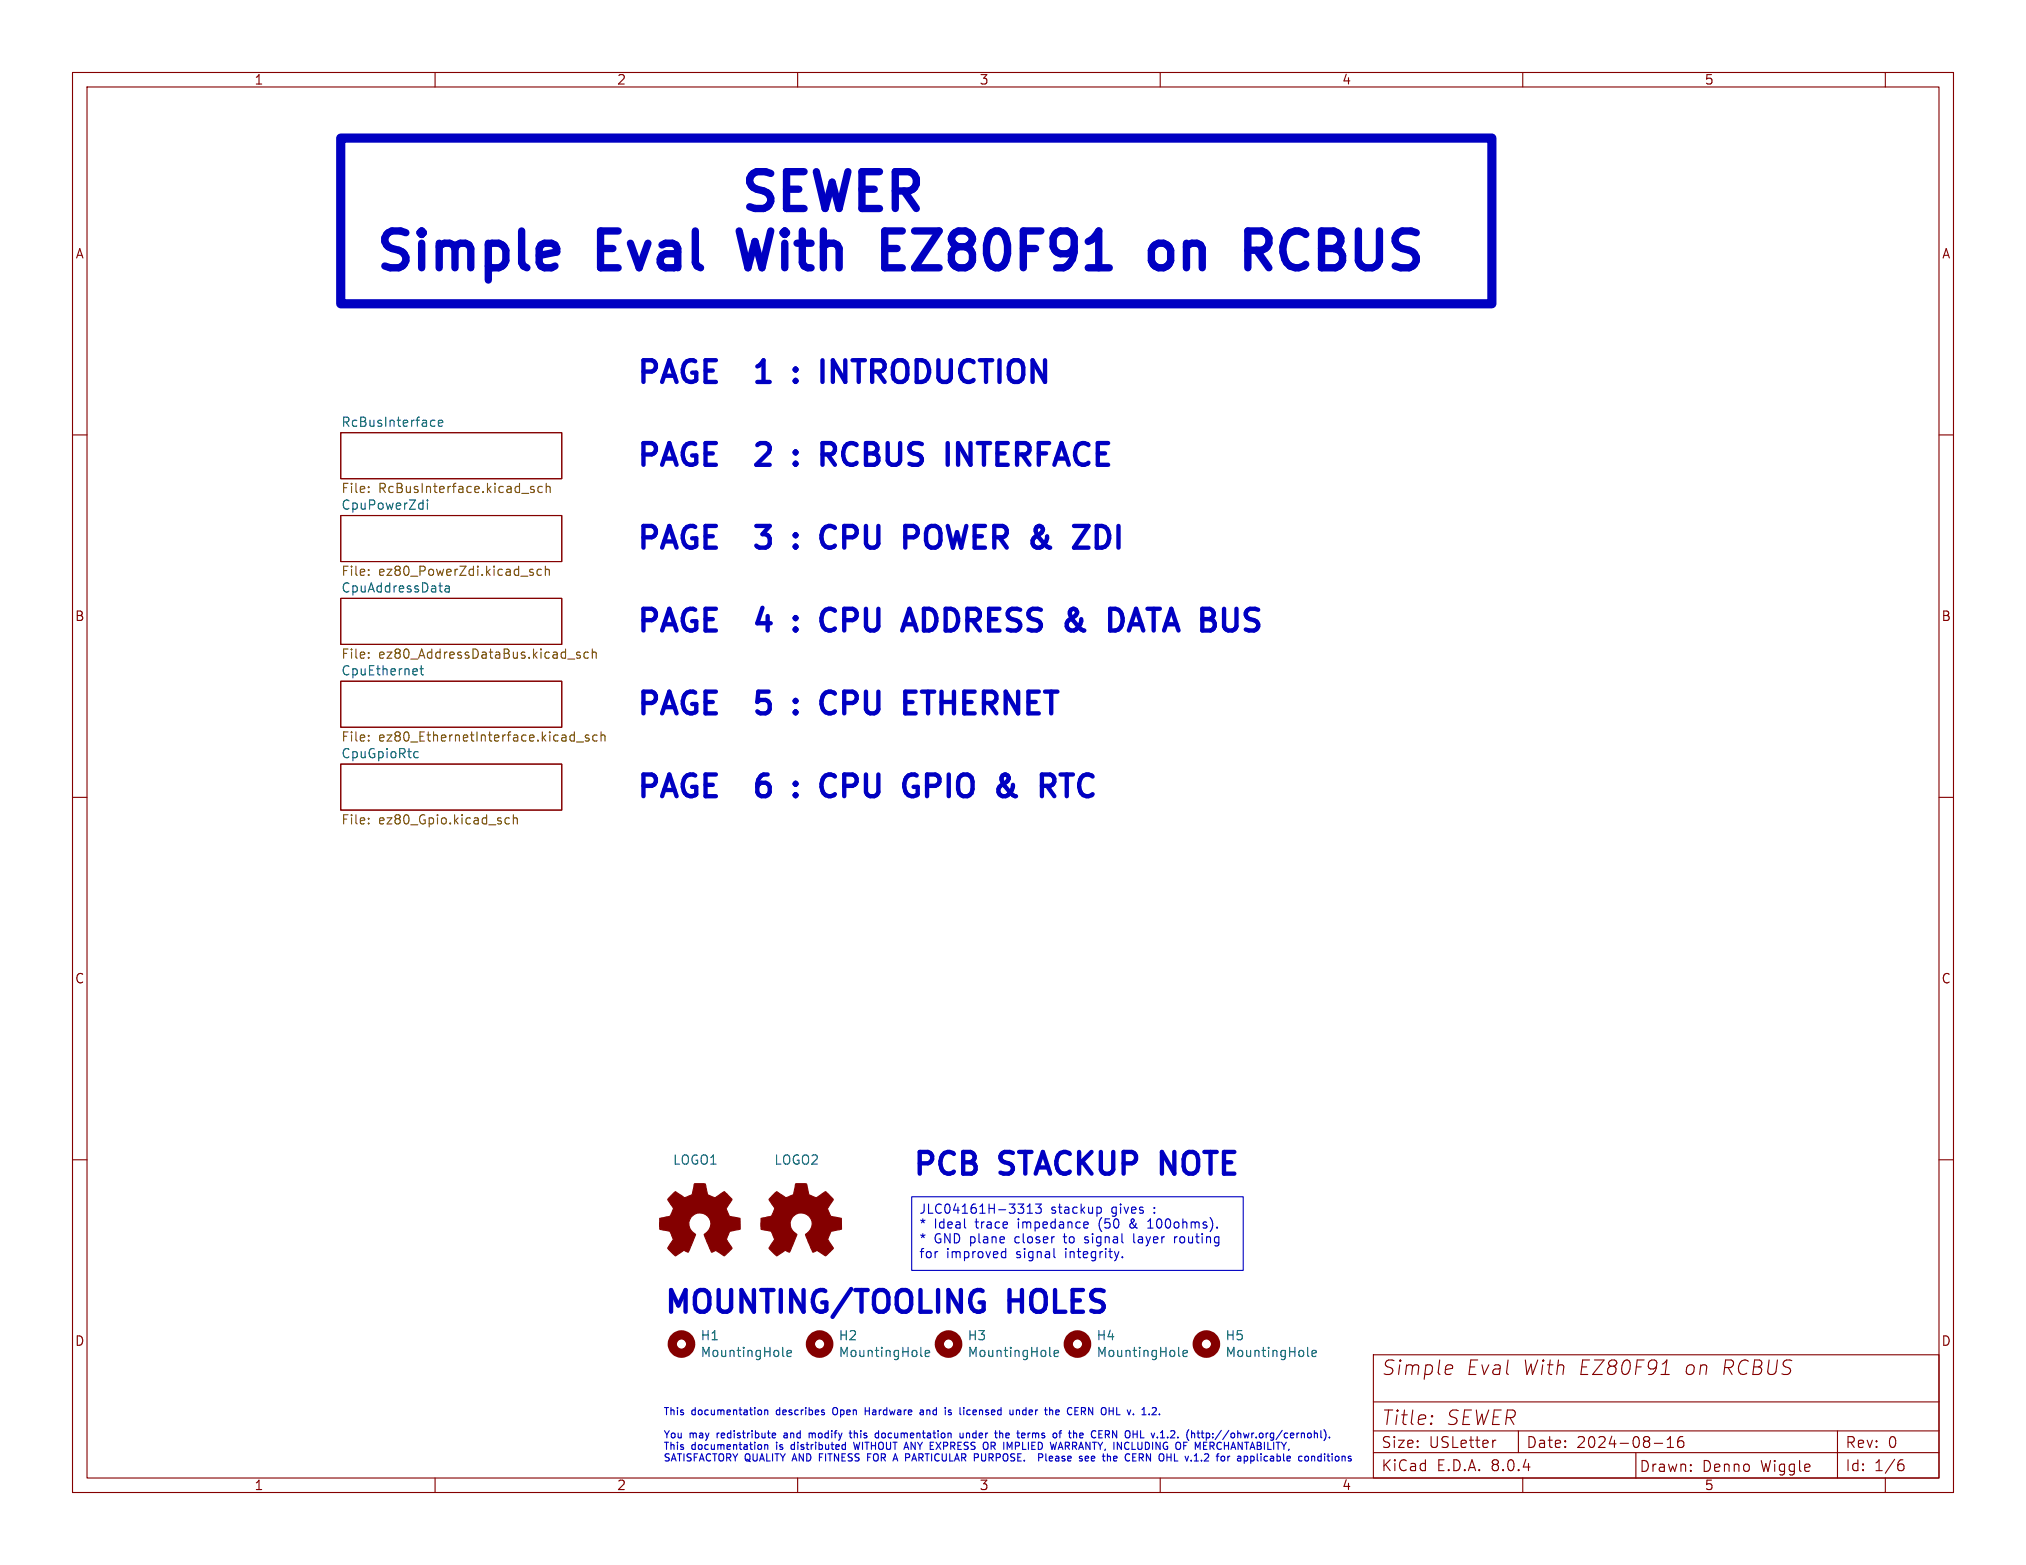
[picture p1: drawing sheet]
<svg xmlns="http://www.w3.org/2000/svg" width="279mm" height="216mm" viewBox="0 0 279 216" stroke-linecap="round" stroke-linejoin="round" font-family="sans-serif">
<g fill="none" stroke="#840000" stroke-width=".15">
<path d="M10 10h259.4v195.9h-259.4zM12 12h255.4v191.9h-255.4zM60 10v2M110 10v2M160 10v2M210 10v2M260 10v2M10 60h2M47 59.7h30.5v6.3h-30.5zM267.4 60h2M47 71.1h30.5v6.4h-30.5zM47 82.6h30.5v6.3h-30.5z"/>
<path d="M47 94h30.5v6.3h-30.5zM10 110h2M47 105.4h30.5v6.4h-30.5zM267.4 110h2M10 160h2M267.4 160h2M189.4 186.9h78v17h-78zM189.4 197.4h78M189.4 193.4h78M197.5 195.3l.1 .1-.1 .1M197.5 195.3l-.1 .1 .1 .1M197.5 195.3v.2"/>
<path d="M199.7 188.3l.6 .1v.4l-1 .2M200.1 189.5l-.2 .1M206.3 198.7l-.3 .1M209.4 197.4v3M228.1 199.1h1.2M229.1 189.6h1.1M229.9 199.7h.9M229.9 198.6l.5-.4v1.5M232.1 198.2a.59 .59 0 0 0-.7 .6v.6l.1 .2 .4 .1 .2-.2 .1-.5-.1-.2h-.5l-.2 .2M253.4 197.4v6.5M60 203.9v2M110 203.9v2"/>
<path d="M160 203.9v2M189.4 200.4h78M210 203.9v2M225.6 200.4v3.5M233.2 202.8v.1v.1M233.2 202.8l-.1 .1 .1 .1M233.2 202.1v.1M233.2 202.8v.2M233.2 202.1h-.1l.1 .1M260 203.9v2M262 202h.3l.3 .2-.1 .5-.2 .2h-.3M262.4 201.4l-.4 .1"/>
</g>
<g fill="none" stroke="#006464" stroke-width=".15">
<path d="M59.6 58h.4M60 58.8h-.4M60.5 58.4l.6-.1-.1-.3h-.4l-.1 .1v.7h.5M58 69.4l.3 .1M58.3 69v1.2M58.3 70.2h-.3M58.9 69.4v.8M57.5 92.3l.1 .3-.7 .1M57.9 92.3h.5M58.1 91.8v1.1l.1 .1 .2 .1M61.4 80.9h.5l.1 .8M62 81.1l-.5 .1a.25 .25 0 0 0-.1 .2 .25 .25 0 0 0 .1 .3l.5-.1"/>
<path d="M57.2 104.5h.5M57.2 103.7h.5M107.9 187l.2 .1M108.5 186.7l.6-.1v-.2l-.4-.1-.2 .2 .1 .6h.5M127 187l.2 .1M127.6 186.7l.6-.1-.1-.2-.3-.1-.2 .2 .1 .6h.4M144.8 187l.2 .1M145.4 186.7l.6-.1-.1-.2-.3-.1-.2 .2v.6h.5M162.5 187l.2 .1M163.2 186.7l.6-.1-.1-.2-.4-.1-.1 .2v.6h.5M180.3 187l.2 .1M180.9 186.7l.6-.1v-.2l-.4-.1-.2 .2 .1 .6h.5"/>
</g>
<g fill="none" stroke="#725600" stroke-width=".15">
<path d="M50.8 67.8v.1M50.8 67.2v.1M50.8 78.6v.1M50.8 79.3v.1M73.2 67.3l.5 .4-.2 .2h-.3M73.2 79h.3l.1 .2-.2 .2h-.2M73.2 78.5l.3 .1M73.6 67.2l-.3-.1-.1 .2M74.7 78.6l-.4-.1-.2 .3v.3l.1 .2h.5M74.8 67.2l-.4-.1-.2 .2v.4l.1 .2h.5M75.2 78.7l.2-.2 .3 .1 .1 .8M75.2 78.1v1.3"/>
<path d="M75.3 67.2l.2-.1 .3 .1 .1 .7M75.3 66.7v1.2M50.8 90v.1M50.8 90.7v.1M78.3 90.9h1M80 90h-.3l-.2 .1 .1 .2 .4 .1v.3h-.5M81.1 90h-.3l-.3 .2v.4l.2 .1h.4M81.7 90.1l.2-.1h.3v.8M81.7 89.5v1.3M50.8 101.5v.1M50.8 102.1v.1M50.8 112.9v.1"/>
<path d="M50.8 113.5v.2M70.3 112.9l-.4-.1-.3 .3v.3l.2 .2h.5M70.8 112.9l.2-.1 .3 .1v.8M70.8 112.4v1.3M79.5 102.4h1M81.2 101.5l-.3-.1-.2 .2 .1 .2 .4 .1v.3h-.5M82.3 101.5l-.3-.1-.3 .2v.4l.2 .2h.4M82.9 101.5l.2-.1 .3 .1v.7M82.9 101v1.2"/>
</g>
<g fill="none" stroke="#840000" stroke-width="1.3">
<circle cx="94" cy="185.4" r="1.27"/>
<circle cx="113" cy="185.4" r="1.27"/>
<circle cx="130.8" cy="185.4" r="1.27"/>
<circle cx="148.6" cy="185.4" r="1.27"/>
<circle cx="166.4" cy="185.4" r="1.27"/>
</g>
<g fill="#840000" stroke="#840000" stroke-width=".15">
<path d="M106.6 164.9l.5-.5 1.2 .8h.3l.8-.4 .3-1.5h1.3h.2l.4 1.5 1 .5 1.3-.9 1 1-.8 1.4 .5 1 1.4 .3 .1 1.5-1.5 .2v.2l-.5 1 .8 1.2-.1 .1-1 1-1.1-.8-.6 .2-1-2.4a1.54 1.54 0 0 0 .3-2.6 1.54 1.54 0 0 0-2.4 1 1.97 1.97 0 0 0 .9 1.6l-1 2.4-.6-.2-1.2 .7-1.1-1 .8-1.2-.4-1.1-1.4-.4v-1.4l1.2-.3a.83 .83 0 0 0 .5-.7l.2-.4-.9-1.2z"/>
<path d="M92.6 164.9l.6-.5 1.1 .8h.4l.8-.4 .3-1.5h1.3h.2l.3 1.5 1 .5 1.3-.9 1 1-.7 1.4 .4 1 1.5 .3v1.5l-1.4 .2-.1 .2-.4 1 .8 1.2-.1 .1-1 1-1.2-.8-.6 .2-1-2.4a1.54 1.54 0 0 0 .4-2.6 1.54 1.54 0 0 0-2.5 1 1.97 1.97 0 0 0 .9 1.6l-1 2.4-.6-.2-1.2 .7-1-1 .8-1.2-.5-1.1-1.4-.4v-1.4l1.2-.3a.83 .83 0 0 0 .5-.7l.2-.4-.8-1.2z"/>
</g>
<g fill="none" stroke="#0000c2" stroke-width=".6">
<path d="M104.4 52.7h1.8M104.7 50.4l-.3 .2M109.7 52.4l.2 .1-.2 .2M109.7 52.4l-.1 .1 .1 .2M109.7 50.8v.3M109.7 52.4v.3M109.7 50.8l.2 .2-.2 .1M109.7 50.8l-.1 .2 .1 .1M114.9 52.7v-3l1.7 3M104.3 72.6h1.9M104.3 75.3l.4 .3M104.6 61.3l-.2 .1"/>
<path d="M106 62.4l-1.7 1.7h1.9M109.7 62.3v.3M109.7 63.8v.3M109.7 73.7v.3M109.7 75.3v.3M109.7 63.8l.2 .2-.2 .1M109.7 63.8l-.1 .2 .1 .1M109.7 62.3l.2 .1-.2 .2M109.7 62.3l-.1 .1 .1 .2M109.7 75.3l.2 .1-.2 .2M109.7 75.3l-.1 .1 .1 .2M109.7 73.7l.2 .1-.2 .2"/>
<path d="M109.7 73.7l-.1 .1 .1 .2M114.1 62.7l1 1.4M114.6 61.1a.81 .81 0 0 1 .6 .8 .81 .81 0 0 1-.6 .8M114.6 72.6l.5 .2M115.1 75.3l-.5 .3M129 72.6a1.01 1.01 0 0 0-1.3 1v1a1.01 1.01 0 0 0 1.3 1M132.1 61.1l1.7 3v-3M152.8 73.3l.2 .5-.2 1M154.2 72.6v3M104.4 98.1l.2 .2M104.6 95.4l-.2 1.4 .2-.1M105.2 83.8l-.8 2.2h1.9"/>
<path d="M109.7 85.1v.3M109.7 86.7v.3M109.7 96.6v.2M109.7 98.1v.3M109.7 86.7l.2 .1-.2 .2M109.7 86.7l-.1 .1 .1 .2M109.7 85.1l.2 .2-.2 .1M109.7 85.1l-.1 .2 .1 .1M109.7 98.1l.2 .2-.2 .1M109.7 98.1l-.1 .2 .1 .1M109.7 96.6l.2 .1-.2 .1M109.7 96.6l-.1 .1 .1 .1"/>
<path d="M114.6 84l.5 .3M114.6 95.4l.5 .3M115.1 86.7l-.5 .3M115.1 98.1l-.5 .3M127.1 95.4h1.7M128 95.4v3M128.6 84.1l-.5-.1h-.7v3h.7l.5-.2M156.7 84l1 3M158.2 84h1.8M159.1 84v3M104.6 107.6l-.2 .5v1.2l.2 .3M104.6 108.3l-.2 .3"/>
<path d="M109.7 108v.3M109.7 109.6v.2M109.7 109.6l.2 .1-.2 .1M109.7 109.6l-.1 .1 .1 .1M109.7 108l.2 .1-.2 .2M109.7 108l-.1 .1 .1 .2M114.6 106.8l.5 .3M115.1 109.6l-.5 .2M127.8 108.4h1.2M129 106.8h-1.2v3M150.7 107.1a1.04 1.04 0 0 0-1.7 .5 1.92 1.92 0 0 0 .4 2.1 1.05 1.05 0 0 0 1.3-.1M135.1 179.7h.6v1l-.2 .1"/>
<path d="M160.2 161.9v-3l1.7 3"/>
</g>
<g fill="none" stroke="#0000c2" stroke-width=".15">
<path d="M125.7 165.1h45.7v10.2h-45.7zM133.1 169.4h.1M138.2 173.4h.5M138.7 172.2v1.3M140.4 166.1h.8l-.4 .5M141.1 166.6l.1 .2v.3l-.1 .2M141.7 167.4h.7M141.7 166.5l.3-.4v1.3M142.8 166.1h.8l-.4 .5 .3 .1v.6l-.1 .1h-.4l-.2-.1M145.3 173.3l.2 .2M149.6 171.4l.1 .1M149.6 170.8l.2 .2"/>
<path d="M150 169.4h-.4M150.1 168.8v.1l-.6 .1M151.4 166.5l.4 .1 .1 .2-.1 .5-.4 .1M154.8 173.4v.1M155.9 168.8l-.1 .2 .1 .4M156.4 170.2v1.1l.1 .2M158.3 169.4h.7M158.3 168.5l.4-.4v1.3M162 170.6v.9M162 170.7v.2M104.7 194.5l.2 .1 .1 .1v.4l-.3 .1M104.7 199.3h.2l.1 .2v.4l-.3 .1"/>
<path d="M105.5 194.6l.1-.1 .2 .1 .1 .6M105.5 194.5v.7M105.5 199.3v.7M105.5 199.4l.1-.1h.2l.1 .7M106.5 198l.5-.1-.1-.2h-.3l-.1 .1v.5h.4M108.2 197.7h-.1M108.2 198l-.1 .1 .1 .3M109.2 199.3l-.1 .2 .1 .4M111.6 197.7v.7M112 197.7h-.3l-.1 .1M113.6 194.8l.1 .2-.1 .2M113.6 194.5l.1 .1"/>
<path d="M115 194.2a.7 .7 0 0 0 0 .9M116.3 199.3h.3M116.6 199.9l-.3 .1M116.6 199v1M117.1 197.7h.4M117.2 197.4v.8l.3 .2M117.7 199l.3 1 .1-.8M119.3 194.2v1M119.3 194.7h.6M120.8 198.3h.4M120.8 197.7h.4M121.2 197.4v1"/>
<path d="M126.9 194.6h.4v.6M127.3 194.7l-.3 .1-.1 .1 .1 .3 .3-.1M131.2 194.6l-.3-.1-.1 .2 .4 .3M131.2 195l-.1 .2-.3-.1M132.4 197.7v.6l.3 .1 .1-.1M132.8 197.7v.7M133.3 197.7v.7M133.5 194.5l-.2 .2v.3l.2 .2M133.6 197.7l-.3 .1M136.7 199v1M136.7 199.5h.4M137.9 197.8l.1-.1h.2l.1 .7"/>
<path d="M139.7 195.1l-.1 .1-.3-.1M139.7 194.5v.7M140.2 194.6l.1-.1 .3 .1v.6M140.2 194.5v.7M141.8 197.7v.7M142 197.7l-.2 .2M144.9 194.5l.3 .2v.5M145.7 194.5l-.1 .2v.3l.1 .2M145.9 200l.4-1 .3 1M146 199.7h.5M146 197.7h.4M146.1 194.7l-.5 .1"/>
<path d="M146.4 197.4h-.2M148.2 195.2h.5M148.2 194.7h.4M148.2 194.2h.5M149 197.7h.3l.1 .2-.5 .1M149.3 198.3l-.3 .1M152.7 197.9l.3 .5M152.9 197.4h-.5v1M152.9 197.8l-.5 .1M154 194.2v1h.5M157.3 198.4h.5M157.5 195.2h.6"/>
<path d="M157.7 194.3l.1-.1v1M159.9 195.1v.1M161.8 197.4h-.3M162 197.8l-.6 .6h.6M165.6 197.7h.4M165.8 198.3l.2 .1M166.4 197.7h.2l.2 .2-.1 .4h-.3M166.4 197.7v1M166.9 199.5h.4M167.1 199.5l.3 .5M182.6 197.2a1.14 1.14 0 0 1 0 1.5M183.3 198.3v.1"/>
<path d="M113 201h.3M113 200.6v1M119.7 201h.3M123.2 201.3h.5M123.5 200.6l.3 1M135.4 200.6v.8l.2 .2M143.6 200.6l.2 .1v.3l-.6 .1M144.2 200.6v.8l.2 .2M145 200.9h-.2l-.1 .1v.5l.3 .1M145.2 201.1l-.5 .1M149.8 200.9h.3v.2l-.4 .1M150.1 201.5l-.3 .1"/>
<path d="M150.8 200.9h-.2l-.1 .1 .1 .5 .2 .1M151 201.1l-.5 .1M153.7 200.9h.3v.2l-.4 .1M154 201.5l-.3 .1M157.1 200.6v1M157.3 201.1l.4 .5M157.6 201l-.5 .1M162 201.6h.4M166.3 200.6h-.1M166.6 201l-.5 .6h.6M171 200.9h-.3M171 201.2h-.2l-.2 .1 .1 .2 .3 .1"/>
<path d="M173.4 201.5l.1 .1M173.9 200.9v.7M181 200.9l.3 .1v.6M182.2 200.9h-.3l-.2 .2 .1 .4h.4M182.2 200.6v1M182.7 200.6v.1M182.7 200.9v.7"/>
</g>
<path d="M47 19.1h158.7v22.8h-158.7z" fill="none" stroke="#0000c2" stroke-width="1.3"/>
<g fill="none" stroke="#0000c2" stroke-width="1">
<path d="M56 32.1l-.8-.2h-1.2l-.7 .4M58.2 31.9l-.3 .2 .3 .2M58.2 31.9l.2 .2-.2 .2M58.2 31.9v.4M71.9 31.9v4.3M85.2 31.9h-2.4v5M95.9 31.9v4.3M101.9 31.9l1.2 5M106.3 31.9l-1.2 5M106.3 23.9l-.7-.2h-1.2a1.23 1.23 0 0 0-1 1.2 1.23 1.23 0 0 0 1 1.2l.9 .2a1.23 1.23 0 0 1 1 1.3 1.23 1.23 0 0 1-1 1.2h-1.2l-.7-.3M108.2 31.9l-.2 .2 .2 .2M108.2 31.9l.3 .2-.3 .2"/>
<path d="M108.2 31.9v.4M108.5 26.1h1.7M110.6 31.9v4.3M110.9 23.7h-2.4v5.1h2.4M112.6 23.7l1.2 5.1 1-3.7 .9 3.7 1.2-5.1M113.5 31.9v5M118.9 26.1h1.7M121.3 23.7h-2.4v5.1h2.4M122 34.3h1.7M124.4 31.9h-2.4v5h2.4M124.7 26.3l1.7 2.5M126.1 24.2l-.7-.5h-1.9v5.1"/>
<path d="M126.1 25.9l-.7 .4h-1.9M129.5 31.9l-3.4 5M141.1 31.9v5M151.5 31.9v5M159 34a1.38 1.38 0 0 1 1.4-.5 1.38 1.38 0 0 1 1 1v1.5a1.38 1.38 0 0 1-1.3 1 1.38 1.38 0 0 1-1.3-1v-1.5zM175 33.6a1.38 1.38 0 0 0-1-1.7h-1.9v5M180.1 32.3a1.76 1.76 0 0 0-2.9 .8 3.3 3.3 0 0 0 .7 3.6l.7 .2M184.7 32.3l-.8-.4h-1.7v5M187.3 31.9v4.1M190.2 31.9v4.1M195.3 32.1l-.7-.2h-1.2l-.7 .4"/>
</g>
<g font-size="7.1" fill="#0000c2">
<text x="128.2" y="31.6">SEWER</text>
<text x="51.4" y="39.8">Simple</text>
<text x="83" y="39.8">Eval</text>
<text x="104.6" y="39.8">With</text>
<text x="126.2" y="39.8">EZ80F91</text>
<text x="165.3" y="39.8">on</text>
<text x="180.4" y="39.8">RCBUS</text>
</g>
<g font-size="4.2" fill="#0000c2">
<text x="87.6" y="53.1">PAGE</text>
<text x="105.9" y="53.1">1</text>
<text x="112.2" y="53.1">:</text>
<text x="117.1" y="53.1">INTRODUCTION</text>
<text x="87.6" y="64.5">PAGE</text>
<text x="105.9" y="64.5">2</text>
<text x="112.2" y="64.5">:</text>
<text x="117.1" y="64.5">RCBUS</text>
<text x="135.6" y="64.5">INTERFACE</text>
<text x="87.6" y="76">PAGE</text>
<text x="105.9" y="76">3</text>
<text x="112.2" y="76">:</text>
<text x="117.1" y="76">CPU</text>
<text x="129.7" y="76">POWER</text>
<text x="148.5" y="76">&amp;</text>
<text x="87.6" y="87.4">PAGE</text>
<text x="105.9" y="87.4">4</text>
<text x="112.2" y="87.4">:</text>
<text x="117.1" y="87.4">CPU</text>
<text x="129.7" y="87.4">ADDRESS</text>
<text x="153.2" y="87.4">&amp;</text>
<text x="160.4" y="87.4">DATA BUS</text>
<text x="87.6" y="98.8">PAGE</text>
<text x="105.9" y="98.8">5</text>
<text x="112.2" y="98.8">:</text>
<text x="117.1" y="98.8">CPU</text>
<text x="129.7" y="98.8">ETHERNET</text>
<text x="87.6" y="110.2">PAGE</text>
<text x="105.9" y="110.2">6</text>
<text x="112.2" y="110.2">:</text>
<text x="117.1" y="110.2">CPU</text>
<text x="129.7" y="110.2">GPIO</text>
<text x="143.8" y="110.2">&amp;</text>
<text x="125.7" y="162.3">PCB</text>
<text x="138.2" y="162.3">STACKUP</text>
<text x="161.5" y="162.3">NOTE</text>
<text x="91.4" y="181.4">MOUNTING/TOOLING</text>
<text x="139.3" y="181.4">HOLES</text>
</g>
<g font-size="2.8" fill="#840000">
<text x="190.4" y="189.9">Simple</text>
<text x="202.1" y="189.9">Eval</text>
<text x="209.8" y="189.9">With</text>
<text x="217.6" y="189.9">EZ80F91</text>
<text x="232.2" y="189.9">on</text>
<text x="237.4" y="189.9">RCBUS</text>
<text x="190.4" y="196.8">Title:</text>
<text x="199.3" y="196.8">SEWER</text>
</g>
<g font-size="2.1" fill="#840000">
<text x="190.4" y="203.2">KiCad</text>
<text x="190.4" y="200">Size:</text>
<text x="197.1" y="200">USLetter</text>
<text x="198.1" y="203.2">E.D.A.</text>
<text x="205.7" y="203.2">8.0.4</text>
<text x="210.4" y="200">Date:</text>
<text x="217.4" y="200">2024-08-16</text>
<text x="226" y="203.3">Drawn:</text>
<text x="234.7" y="203.3">Denno</text>
<text x="242.9" y="203.3">Wiggle</text>
<text x="254.4" y="200">Rev:</text>
<text x="254.4" y="203.2">Id:</text>
<text x="258.5" y="203.2">1/6</text>
<text x="260.3" y="200">0</text>
</g>
<g font-size="1.8" fill="#840000">
<text x="35" y="11.9">1</text>
<text x="85" y="11.9">2</text>
<text x="135" y="11.9">3</text>
<text x="185" y="11.9">4</text>
<text x="235" y="11.9">5</text>
<text x="10.3" y="35.9">A</text>
<text x="267.7" y="35.9">A</text>
<text x="10.3" y="85.9">B</text>
<text x="267.7" y="85.9">B</text>
<text x="10.3" y="135.9">C</text>
<text x="267.7" y="135.9">C</text>
<text x="10.3" y="185.9">D</text>
<text x="267.7" y="185.9">D</text>
<text x="35" y="205.8">1</text>
<text x="85" y="205.8">2</text>
<text x="135" y="205.8">3</text>
<text x="185" y="205.8">4</text>
<text x="235" y="205.8">5</text>
</g>
<g font-size="1.8" fill="#006464">
<text x="47" y="59">RcBusInterface</text>
<text x="47" y="68.4">File:</text>
<text x="47" y="70.4">CpuPowerZdi</text>
<text x="52.2" y="68.4">RcBusInterface.kicad_sch</text>
<text x="47" y="79.8">File:</text>
<text x="47" y="81.8">CpuAddressData</text>
<text x="47" y="91.2">File:</text>
<text x="47" y="93.3">CpuEthernet</text>
<text x="47" y="104.7">CpuGpioRtc</text>
<text x="92.7" y="160.9">LOGO1</text>
<text x="106.7" y="160.9">LOGO2</text>
<text x="96.5" y="185.1">H1</text>
<text x="115.6" y="185.1">H2</text>
<text x="133.4" y="185.1">H3</text>
<text x="151.1" y="185.1">H4</text>
<text x="168.9" y="185.1">H5</text>
<text x="96.5" y="187.4">MountingHole</text>
<text x="115.6" y="187.4">MountingHole</text>
<text x="133.4" y="187.4">MountingHole</text>
<text x="151.1" y="187.4">MountingHole</text>
<text x="168.9" y="187.4">MountingHole</text>
</g>
<g font-size="1.8" fill="#725600">
<text x="52.2" y="79.8">ez80_PowerZdi.kicad_sch</text>
<text x="52.2" y="91.2">ez80_AddressDataBus.kicad_sch</text>
<text x="47" y="102.6">File:</text>
<text x="52.2" y="102.6">ez80_EthernetInterface.kicad_sch</text>
<text x="47" y="114.1">File:</text>
<text x="52.2" y="114.1">ez80_Gpio.kicad_sch</text>
</g>
<g font-size="1.8" fill="#0000c2">
<text x="126.7" y="167.8">JLC04161H-3313</text>
<text x="144.9" y="167.8">stackup</text>
<text x="153.4" y="167.8">gives</text>
<text x="159.4" y="167.8">:</text>
<text x="126.7" y="169.8">*</text>
<text x="126.7" y="171.9">*</text>
<text x="126.7" y="173.9">for</text>
<text x="128.8" y="169.8">Ideal</text>
<text x="128.8" y="171.9">GND plane</text>
<text x="130.5" y="173.9">improved</text>
<text x="134.6" y="169.8">trace</text>
<text x="140.2" y="171.9">closer</text>
<text x="140.3" y="173.9">signal</text>
<text x="140.7" y="169.8">impedance</text>
<text x="147.2" y="173.9">integrity.</text>
<text x="147.2" y="171.9">to</text>
<text x="150.3" y="171.9">signal</text>
<text x="152" y="169.8">(50</text>
<text x="156.4" y="169.8">&amp;</text>
<text x="157.2" y="171.9">layer</text>
<text x="159.2" y="169.8">100ohms).</text>
<text x="163" y="171.9">routing</text>
</g>
<g font-size="1.4" fill="#0000c2">
<text x="91.4" y="195.3">This</text>
<text x="95.4" y="195.3">documentation</text>
<text x="107.3" y="195.3">describes</text>
<text x="115.3" y="195.3">Open</text>
<text x="120" y="195.3">Hardware</text>
<text x="127.9" y="195.3">and</text>
<text x="131.6" y="195.3">is</text>
<text x="133.9" y="195.3">licensed</text>
<text x="141" y="195.3">under</text>
<text x="146.2" y="195.3">the</text>
<text x="149.5" y="195.3">CERN</text>
<text x="154.4" y="195.3">OHL</text>
<text x="158.3" y="195.3">v.</text>
<text x="91.4" y="198.5">You</text>
<text x="91.4" y="200.1">This</text>
<text x="91.4" y="201.7">SATISFACTORY QUALITY AND</text>
<text x="95.1" y="198.5">may</text>
<text x="95.4" y="200.1">documentation</text>
<text x="99.1" y="198.5">redistribute</text>
<text x="107.3" y="200.1">is</text>
<text x="108.6" y="198.5">and</text>
<text x="109.6" y="200.1">distributed</text>
<text x="112.3" y="198.5">modify</text>
<text x="113.4" y="201.7">FITNESS</text>
<text x="118.2" y="198.5">this</text>
<text x="118.5" y="200.1">WITHOUT ANY EXPRESS</text>
<text x="120.4" y="201.7">FOR</text>
<text x="122" y="198.5">documentation</text>
<text x="124.2" y="201.7">A PARTICULAR</text>
<text x="133.9" y="198.5">under</text>
<text x="135.8" y="201.7">PURPOSE.</text>
<text x="137.1" y="200.1">OR</text>
<text x="139" y="198.5">the</text>
<text x="140.2" y="200.1">IMPLIED</text>
<text x="142.4" y="198.5">terms</text>
<text x="145.2" y="201.7">Please</text>
<text x="146.9" y="200.1">WARRANTY, INCLUDING</text>
<text x="147.5" y="198.5">of</text>
<text x="150" y="198.5">the</text>
<text x="151.2" y="201.7">see</text>
<text x="153.3" y="198.5">CERN</text>
<text x="154.7" y="201.7">the</text>
<text x="158" y="201.7">CERN</text>
<text x="158.3" y="198.5">OHL</text>
<text x="162.1" y="198.5">v.1.2.</text>
<text x="162.9" y="201.7">OHL</text>
<text x="164.7" y="200.1">OF</text>
<text x="166.8" y="201.7">v.1.2</text>
<text x="167.2" y="198.5">(http://ohwr.org/cernohl).</text>
<text x="167.6" y="200.1">MERCHANTABILITY,</text>
<text x="171.4" y="201.7">for</text>
<text x="174.5" y="201.7">applicable</text>
<text x="183.2" y="201.7">conditions</text>
</g>
</svg>
